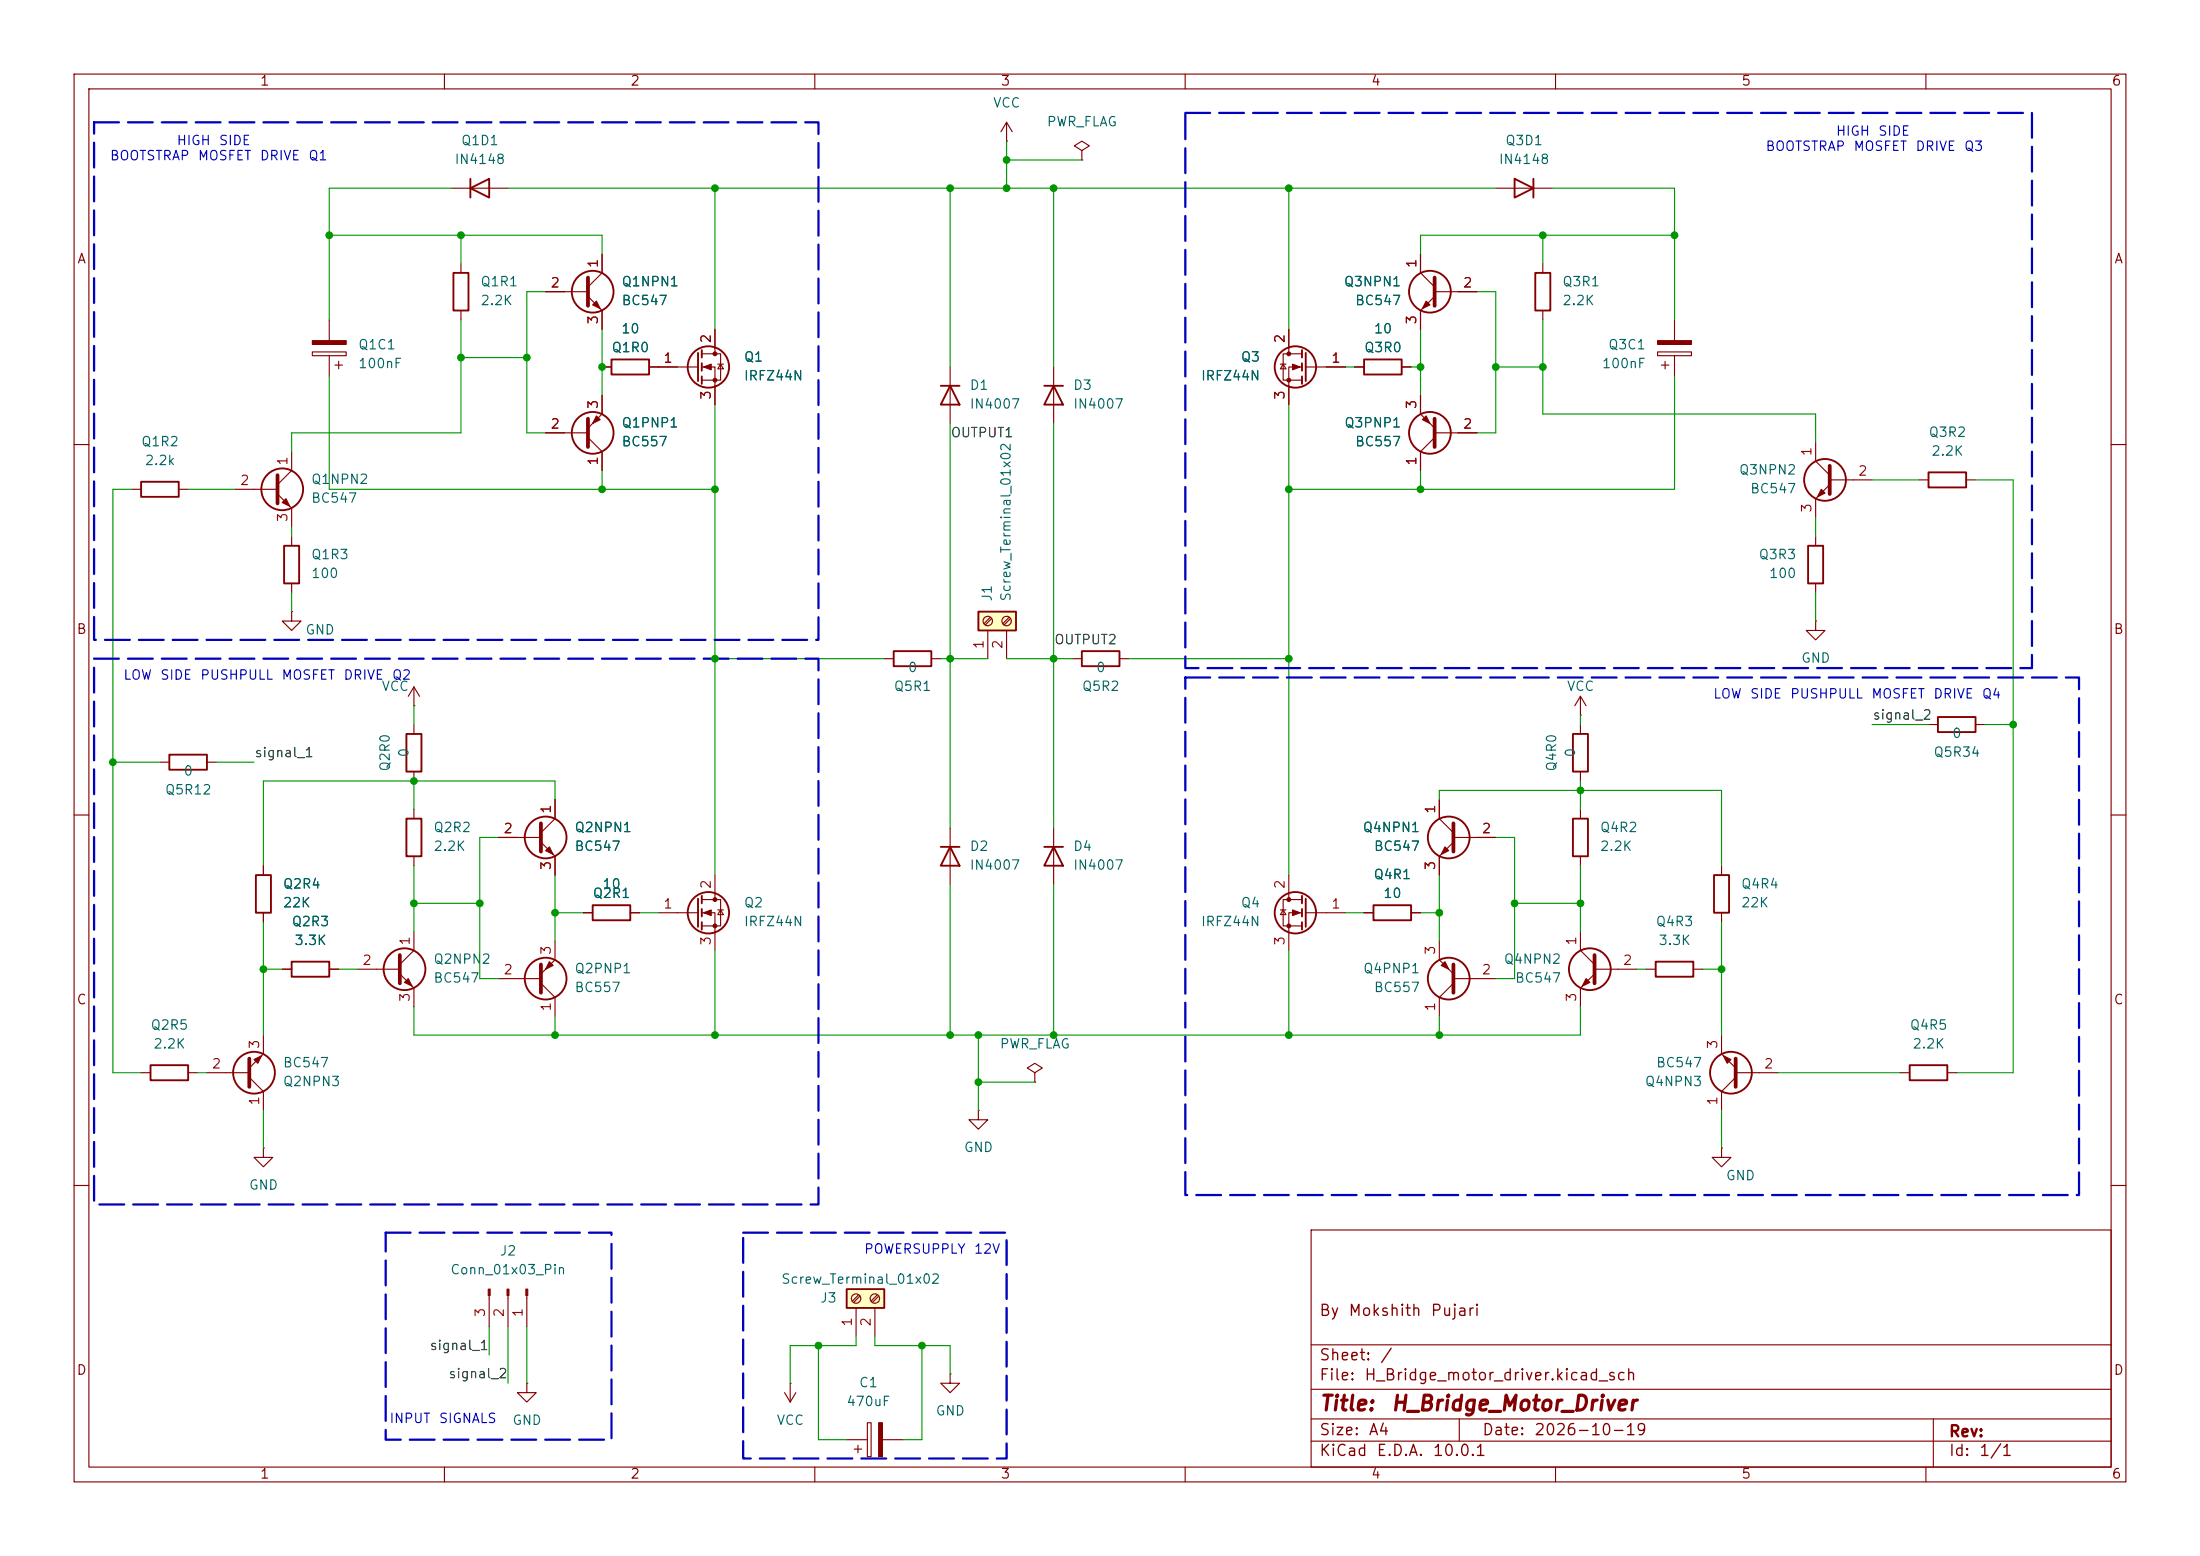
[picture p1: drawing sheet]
<svg xmlns="http://www.w3.org/2000/svg" width="297mm" height="210mm" viewBox="0 0 297 210" stroke-linecap="round" stroke-linejoin="round" font-family="sans-serif">
<g fill="none" stroke="#840000" stroke-width=".15">
<path d="M10 10h277v190h-277zM12 12h273v186h-273zM60 10v2M110 10v2M135.9 19.1h.1M135.9 16.5l.8 1.3M135.9 16.5l-.8 1.3M135.9 16.5v2.6M160 10v2M210 10v2M260 10v2M146 20.3l1.1-.6-1.1-.6-1 .6 1 .6v1.3"/>
<path d="M146 21.6h.1M191.8 34.3v2.5l1.9 1.9M193.7 39.4h5.7M201.9 25.4h7.6M172.8 49.1h.8M173.2 49.1l.4 .7h-.8zM174 44.5v3.3M175.8 47.8h-2.6v3.5h2.6M175.8 49.5h-1.8v5.1M176.3 49.5h5.3M191.8 53.3v2.6l1.9 1.9M193.7 40l-1.9 1.9v2.6"/>
<path d="M193.7 59.1l-1.9 1.9v2.5M193.7 58.4h5.7M245.1 59.7v2.5l1.9 1.9M10 60h2M17.8 66h1.2M24.1 66h1.3M245.1 72.4v1.3M245.1 78.7v1.3M247 64.8h5.7M247 65.4l-1.9 1.9v2.6M259.1 64.8h1.2M265.4 64.8h1.3"/>
<path d="M285 60h2M55.9 95.3h.1M55.9 92.7l-.8 1.3M55.9 92.7l.7 1.3M55.9 92.7v2.6M144.8 88.9h1.2M151.1 88.9h1.3M213.4 96.5h.1M213.4 94l.7 1.3M213.4 94l-.8 1.3M213.4 94v2.5M213.4 97.8v1.3"/>
<path d="M245.1 83.8v1.3h-1.3l1.3 1.3 1.3-1.3h-1.3M245.1 83.8h.1M260.3 97.8h1.3M266.7 97.8h1.3M10 110h2M96.5 118.1v3.3M142.2 111.8v7.6M174 118.1v3.3M194.3 108v2.5l1.9 1.9M196.2 113h5.7M196.2 113.7l-1.9 1.9v2.5M213.4 104.1v1.3"/>
<path d="M213.4 109.2v1.3M213.4 115.6v1.2M285 110h2M88.9 123.2h5.3M94.7 121.4h2.6v3.6h-2.6M94.7 123.2h1.8v5.1M96.9 122.8h.8M97.3 122.8l.4 .6h-.8zM172.8 122.8h.8M173.2 122.8l.4 .6h-.8zM175.8 121.4h-2.6v3.6h2.6M175.8 123.2h-1.8v5.1"/>
<path d="M176.3 123.2h5.3M194.3 127v2.5l1.9 1.9M196.2 132.7l-1.9 1.9v2.6M196.2 132.1h5.7M213.4 125.7v2.6l1.9 1.9M215.3 131.4l-1.9 2v2.5M215.3 130.8h5.7M222.2 130.8h1.3M228.6 130.8h1.3M232.4 139.7v2.5l1.9 1.9M132.1 149.9v1.2h1.2l-1.2 1.3-1.3-1.3h1.3M132.1 149.9h.1"/>
<path d="M139.7 144.8l1-.7-1-.6-1 .6 1 .7v1.3M139.7 146.1h.1M234.3 144.8h5.7M234.3 145.4l-1.9 1.9v2.6M256.5 144.8h1.3M262.9 144.8h1.3M10 160h2M177 166h108v32h-108zM285 160h2M60 198v2M71.1 186.7v1.3h1.3l-1.3 1.2-1.3-1.2h1.3M71.1 186.7h.1"/>
<path d="M105.9 188l.8 1.2M106.7 186.7h.1M106.7 186.7v2.5M107.4 188l-.7 1.2M110 198v2M114.3 194.3h2.8M115.3 195.6h1M115.8 195.1v1M117.1 192h.5v4.6h-.5zM119.1 194.3h2.8M160 198v2M177 194.5h108"/>
<path d="M177 191.5h108M177 187.5h108M177 181.5h108M197 191.5v3M210 198v2M260 198v2M261 191.5v6.5"/>
</g>
<path d="M193.7 37.5v3.8M193.7 56.5v3.8M247 62.9v3.8M196.2 111.1v3.8M196.2 130.2v3.8M215.3 128.9v3.8M234.3 142.9v3.8" fill="none" stroke="#840000" stroke-width=".51"/>
<g fill="none" stroke="#840000" stroke-width=".25">
<path d="M204.5 24.1l2.5 1.3-2.5 1.3zM207 24.1v2.6M175.8 47.2v1.1M175.8 49v1M175.8 50.8v1M176.3 47.6v3.8M19 65h5.1v2.1h-5.1zM244.1 73.7h2v5h-2zM260.3 63.8h5.1v2h-5.1zM146 87.9h5.1v2h-5.1zM212.3 99.1h2.1v5h-2.1zM261.6 96.8h5.1v2h-5.1z"/>
<path d="M141 114.3h2.5M142.2 114.3l1.3 2.5h-2.5zM212.3 110.5h2.1v5.1h-2.1zM94.2 121.3v3.8M94.7 120.9v1M94.7 122.7v1M94.7 124.5v1M175.8 120.9v1M175.8 122.7v1M175.8 124.5v1M176.3 121.3v3.8M223.5 129.8h5.1v2h-5.1z"/>
<path d="M257.8 143.8h5.1v2h-5.1z"/>
<circle cx="193" cy="39.4" r="2.82"/>
<circle cx="174.9" cy="49.5" r="2.79"/>
<circle cx="193" cy="58.4" r="2.82"/>
<circle cx="246.4" cy="64.8" r="2.82"/>
<circle cx="195.6" cy="113" r="2.82"/>
<circle cx="95.6" cy="123.2" r="2.79"/>
<circle cx="174.9" cy="123.2" r="2.79"/>
<circle cx="195.6" cy="132.1" r="2.82"/>
<circle cx="214.6" cy="130.8" r="2.82"/>
<circle cx="233.7" cy="144.8" r="2.82"/>
</g>
<g fill="#840000" stroke="#840000" stroke-width=".15">
<path d="M232.7 142.5l1 .5-.5 .5z"/>
<path d="M192.5 40.6l.5 .5-1 .6z"/>
<path d="M174.5 49.1l1 .4-1 .4z"/>
<path d="M95 123.2l1-.4v.8z"/>
<path d="M195.1 114.3l.5 .5-1 .5z"/>
<path d="M194.6 130.3l.5-.5 .5 1z"/>
<path d="M245.9 66l.5 .5-1 .6z"/>
<path d="M214.1 132.1l.5 .5-1 .5z"/>
<path d="M174.5 122.8l1 .4-1 .4z"/>
<path d="M192 56.6l.5-.5 .5 1.1z"/>
<path d="M118.6 192h.5v4.6h-.5z"/>
<circle cx="174" cy="47.8" r=".25"/>
<circle cx="174" cy="51.3" r=".25"/>
<circle cx="96.5" cy="121.4" r=".25"/>
<circle cx="96.5" cy="125" r=".25"/>
<circle cx="174" cy="121.4" r=".25"/>
<circle cx="174" cy="125" r=".25"/>
</g>
<path d="M132.1 82.6h5.1v2.5h-5.1z" fill="#ffffc2"/>
<path d="M207.3 36.8h2v5.1h-2zM184.1 48.5h5.1v2h-5.1zM38.4 73.7h2v5h-2zM54.9 99.1h2v5h-2zM132.1 82.6h5.1v2.5h-5.1zM54.9 110.5h2v5.1h-2zM185.4 122.2h5.1v2h-5.1z" fill="none" stroke="#840000" stroke-width=".25"/>
<g fill="none" stroke="#840000" stroke-width=".15">
<path d="M208.3 35.6v1.2M182.9 49.5h1.2M189.2 49.5h1.3M208.3 41.9v1.3M39.4 72.4v1.3M39.4 78.7v1.3M55.9 97.8v1.3M133.3 85.1v3.8M133.7 83.3l-.9 .9M133.9 83.5l-.9 .9M135.9 85.1v3.8M136.2 83.3l-.8 .9"/>
<path d="M136.4 83.5l-.8 .9M55.9 104.1v1.3M55.9 109.2v1.3M55.9 115.6v1.2M184.1 123.2h1.3M190.5 123.2h1.3M66 174.9v4.2M68.6 174.9v4.2M71.1 174.9v4.2M128.3 185.4v1.3h1.2l-1.2 1.3-1.3-1.3h1.3M128.3 185.4h.1"/>
<circle cx="133.3" cy="83.8" r=".63"/>
<circle cx="135.9" cy="83.8" r=".63"/>
</g>
<g fill="#840000" stroke="#840000" stroke-width=".15">
<path d="M71 174h.2v.9h-.2z"/>
<path d="M68.5 174h.2v.9h-.2z"/>
<path d="M65.9 174h.3v.9h-.3z"/>
</g>
<path d="M114.3 174h5.1v2.5h-5.1z" fill="#ffffc2"/>
<g fill="none" stroke="#840000" stroke-width=".25">
<path d="M61.2 36.8h2v5.1h-2zM63.5 25.4l2.5-1.3v2.6zM63.5 24.1v2.6M82.5 48.5h5.1v2h-5.1zM94.2 47.6v3.8M94.7 47.2v1.1M94.7 49v1M94.7 50.8v1M127 52.1h2.5M128.3 52.1l1.2 2.5h-2.5zM141 52.1h2.5M142.2 52.1l1.3 2.5h-2.5z"/>
<path d="M120.6 87.9h5.1v2h-5.1zM22.9 101.9h5v2h-5zM34.5 118.1h2.1v5.1h-2.1zM127 114.3h2.5M128.3 114.3l1.2 2.5h-2.5zM231.4 118.1h2v5.1h-2zM39.4 129.8h5v2h-5zM80 122.2h5.1v2h-5.1zM20.3 143.8h5.1v2h-5.1zM114.3 174h5.1v2.5h-5.1z"/>
<circle cx="80" cy="39.4" r="2.82"/>
<circle cx="80" cy="58.4" r="2.82"/>
<circle cx="95.6" cy="49.5" r="2.79"/>
<circle cx="38.1" cy="66" r="2.82"/>
<circle cx="73.7" cy="113" r="2.82"/>
<circle cx="54.6" cy="130.8" r="2.82"/>
<circle cx="73.7" cy="132.1" r="2.82"/>
<circle cx="34.3" cy="144.8" r="2.82"/>
</g>
<g fill="none" stroke="#840000" stroke-width=".15">
<path d="M61 25.4h7.6M62.2 35.6v1.2M73.7 39.4h5.7M81.3 34.3v2.5l-1.9 1.9M191.8 34.3v2.5M196.8 39.4h2.6M42.2 47.5h4.5v.5h-4.5zM44.4 43.2v2.8M44.4 48v2.8M45.2 49.3h1M45.7 48.8v1M62.2 41.9v1.3"/>
<path d="M73.7 58.4h5.7M79.4 59.1l1.9 1.9v2.5M79.4 40l1.9 1.9v2.6M81.3 53.3v2.6l-1.9 1.9M81.3 49.5h1.2M87.6 49.5h6.6M94.7 47.8h2.6v3.5h-2.6M94.7 49.5h1.8v5.1M96.5 44.5v3.3M96.9 49.1h.8M97.3 49.1l.4 .7h-.8zM128.3 49.5v7.7"/>
<path d="M142.2 49.5v7.7M174 44.5v2.5M174 52.1v2.5M179.1 49.5h2.5M182.9 49.5h1.2M189.2 49.5h1.3M191.8 41.9v2.6M191.8 53.3v2.6M196.8 58.4h2.6M223.8 47.5h4.5v.5h-4.5zM224.3 49.3h1M224.8 48.8v1"/>
<path d="M226.1 43.2v2.8M226.1 48v2.8M31.7 66h5.8M37.5 66.7l1.9 1.9v2.5M39.4 61v2.5l-1.9 1.9M191.8 61v2.5M39.4 82.6v1.2h1.2l-1.2 1.3-1.3-1.3h1.3M39.4 82.6h.1M119.4 88.9h1.2M125.7 88.9h1.3M21.6 102.9h1.3M27.9 102.9h1.3"/>
<path d="M35.6 116.8v1.3M67.3 113h5.7M73 113.7l1.9 1.9v2.5M74.9 108v2.5l-1.9 1.9M128.3 111.8v7.6M194.3 108v2.5M194.3 115.6v2.5M199.4 113h2.5M232.4 116.8v1.3M35.6 123.2v1.3M35.6 139.7v2.5l-1.9 1.9M38.1 130.8h1.3"/>
<path d="M44.4 130.8h1.3M48.3 130.8h5.7M54 131.4l1.9 2v2.5M55.9 125.7v2.6l-1.9 1.9M67.3 132.1h5.7M73 132.7l1.9 1.9v2.6M74.9 127v2.5l-1.9 1.9M78.7 123.2h1.3M85.1 123.2h1.3M184.1 123.2h1.3M190.5 123.2h1.3M232.4 123.2v1.3"/>
<path d="M19 144.8h1.3M25.4 144.8h1.3M27.9 144.8h5.8M33.7 145.4l1.9 1.9v2.6M35.6 154.9v1.3h-1.3l1.3 1.3 1.2-1.3h-1.2M35.6 154.9h.1M232.4 154.9v1.3h1.3l-1.3 1.3-1.3-1.3h1.3M232.4 154.9h.1M115.6 176.5v3.8M115.9 174.8l-.8 .8M116.1 174.9l-.9 .9M118.1 176.5v3.8"/>
<path d="M118.4 174.8l-.8 .8M118.6 174.9l-.8 .9"/>
<circle cx="115.6" cy="175.3" r=".63"/>
<circle cx="118.1" cy="175.3" r=".63"/>
</g>
<g fill="#840000" stroke="#840000" stroke-width=".15">
<path d="M223.8 46h4.5v.5h-4.5z"/>
<path d="M38.1 67.8l.5-.5 .5 1z"/>
<path d="M74.2 129.8l.5 .5-1 .5z"/>
<path d="M73.7 114.8l.5-.5 .5 1z"/>
<path d="M80.5 56.1l.5 .5-1 .6z"/>
<path d="M80 41.1l.5-.5 .5 1.1z"/>
<path d="M95 49.5l1-.4v.8z"/>
<path d="M42.2 46h4.5v.5h-4.5z"/>
<path d="M54.6 132.6l.5-.5 .5 1z"/>
<path d="M34.3 143l1-.5-.5 1z"/>
<circle cx="96.5" cy="47.8" r=".25"/>
<circle cx="96.5" cy="51.3" r=".25"/>
</g>
<path d="M79.4 37.5v3.8M79.4 56.5v3.8M37.5 64.1v3.8M73 111.1v3.8M54 128.9v3.8M73 130.2v3.8M33.7 142.9v3.8" fill="none" stroke="#840000" stroke-width=".51"/>
<g fill="none" stroke="#009600" stroke-width=".15">
<path d="M135.9 19.1v6.3M44.4 31.8h36.9v2.5M61 25.4h-16.6v17.8M62.2 31.8v3.8M68.6 25.4h133.3M73.7 39.4h-2.6v19h2.6M96.5 25.4v19.1M128.3 25.4v24.1M135.9 21.6h10.1M142.2 25.4v24.1M174 25.4v19.1M199.4 39.4h2.5v19h-2.5"/>
<path d="M208.3 31.8v3.8M209.5 25.4h16.6v17.8M226.1 31.8h-34.3v2.5M44.4 50.8v15.2h52.1M62.2 43.2v15.2h-22.8v2.6M62.2 48.3h8.9M81.3 44.5v8.8M96.5 54.6v63.5M128.3 57.2v54.6M142.2 57.2v54.6M174 54.6v63.5M181.6 49.5h1.3"/>
<path d="M190.5 49.5h1.3M191.8 44.5v8.8M201.9 49.5h6.4M208.3 43.2v12.7h36.8v3.8M226.1 50.8v15.2h-52.1M17.8 66h-2.6v78.8h3.8M25.4 66h6.3M39.4 71.1v1.3M81.3 63.5v2.5M191.8 63.5v2.5M245.1 69.9v2.5M252.7 64.8h6.4"/>
<path d="M266.7 64.8h5.1v80h-7.6M39.4 80v2.6M55.9 95.3v2.5M96.5 88.9h22.9M127 88.9h6.3M135.9 88.9h8.9M152.4 88.9h21.6M213.4 96.5v1.3M245.1 80v3.8M252.7 97.8h7.6M268 97.8h3.8M15.2 102.9h6.4"/>
<path d="M29.2 102.9h5.1M55.9 105.4v3.8M55.9 116.8v8.9M67.3 113h-2.5v19.1h2.5M74.9 108v-2.6h-39.3v11.4M74.9 118.1v8.9M128.3 119.4v20.3M142.2 119.4v20.3M194.3 108v-1.3h38.1v10.1M194.3 118.1v8.9M201.9 113h2.6v19.1h-2.6M213.4 105.4v3.8"/>
<path d="M213.4 116.8v8.9M35.6 130.8h2.5M35.6 124.5v15.2M45.7 130.8h2.6M55.9 135.9v3.8h157.5v-3.8M55.9 121.9h8.9M74.9 123.2h3.8M74.9 137.2v2.5M86.4 123.2h2.5M96.5 128.3v11.4M132.1 139.7v10.2M174 128.3v11.4"/>
<path d="M181.6 123.2h2.5M191.8 123.2h2.5M194.3 137.2v2.5M204.5 121.9h8.9M221 130.8h1.2M229.9 130.8h2.5M232.4 124.5v15.2M26.7 144.8h1.2M35.6 149.9v5M132.1 146.1h7.6M232.4 149.9v5M240 144.8h16.5"/>
<path d="M66 179.1v3.8M68.6 179.1v7.6M71.1 179.1v7.6M110.5 181.6v12.7h3.8M115.6 180.3v1.3h-8.9v5.1M118.1 180.3v1.3h10.2v3.8M124.5 181.6v12.7h-2.6"/>
</g>
<path d="M12.7 16.5h97.8v69.9h-97.8zM160 15.2h114.3v75h-114.3zM12.7 88.9h97.8v73.7h-97.8zM160 91.4h120.7v69.9h-120.7zM52.1 166.4h30.4v27.9h-30.4zM100.3 166.4h35.6v30.5h-35.6z" fill="none" stroke="#0000c2" stroke-width=".3" stroke-dasharray="3.4 1.2"/>
<g fill="#009600" stroke="#009600" stroke-width=".14">
<circle cx="213.4" cy="106.7" r=".46"/>
<circle cx="208.3" cy="31.8" r=".46"/>
<circle cx="271.8" cy="97.8" r=".46"/>
<circle cx="226.1" cy="31.8" r=".46"/>
<circle cx="191.8" cy="66" r=".46"/>
<circle cx="191.8" cy="49.5" r=".46"/>
<circle cx="201.9" cy="49.5" r=".46"/>
<circle cx="208.3" cy="49.5" r=".46"/>
<circle cx="142.2" cy="25.4" r=".46"/>
<circle cx="174" cy="25.4" r=".46"/>
<circle cx="135.9" cy="25.4" r=".46"/>
<circle cx="128.3" cy="25.4" r=".46"/>
<circle cx="174" cy="88.9" r=".46"/>
<circle cx="174" cy="66" r=".46"/>
<circle cx="135.9" cy="21.6" r=".46"/>
<circle cx="128.3" cy="88.9" r=".46"/>
<circle cx="142.2" cy="88.9" r=".46"/>
<circle cx="204.5" cy="121.9" r=".46"/>
<circle cx="213.4" cy="121.9" r=".46"/>
<circle cx="194.3" cy="123.2" r=".46"/>
<circle cx="232.4" cy="130.8" r=".46"/>
<circle cx="174" cy="139.7" r=".46"/>
<circle cx="194.3" cy="139.7" r=".46"/>
<circle cx="74.9" cy="139.7" r=".46"/>
<circle cx="110.5" cy="181.6" r=".46"/>
<circle cx="44.4" cy="31.8" r=".46"/>
<circle cx="62.2" cy="31.8" r=".46"/>
<circle cx="71.1" cy="48.3" r=".46"/>
<circle cx="64.8" cy="121.9" r=".46"/>
<circle cx="96.5" cy="139.7" r=".46"/>
<circle cx="55.9" cy="121.9" r=".46"/>
<circle cx="74.9" cy="123.2" r=".46"/>
<circle cx="55.9" cy="105.4" r=".46"/>
<circle cx="124.5" cy="181.6" r=".46"/>
<circle cx="142.2" cy="139.7" r=".46"/>
<circle cx="132.1" cy="139.7" r=".46"/>
<circle cx="132.1" cy="146.1" r=".46"/>
<circle cx="128.3" cy="139.7" r=".46"/>
<circle cx="96.5" cy="66" r=".46"/>
<circle cx="81.3" cy="66" r=".46"/>
<circle cx="81.3" cy="49.5" r=".46"/>
<circle cx="96.5" cy="25.4" r=".46"/>
<circle cx="62.2" cy="48.3" r=".46"/>
<circle cx="15.2" cy="102.9" r=".46"/>
<circle cx="35.6" cy="130.8" r=".46"/>
<circle cx="96.5" cy="88.9" r=".46"/>
</g>
<g font-size="2" fill="#840000">
<text x="178" y="190.9">Title:</text>
<text x="187.7" y="190.9">H_Bridge_Motor_Driver</text>
</g>
<g font-size="1.5" fill="#840000">
<text x="178" y="178">By</text>
<text x="181.9" y="178">Mokshith</text>
<text x="193" y="178">Pujari</text>
<text x="178" y="184">Sheet:</text>
<text x="186.2" y="184">/</text>
<text x="178" y="186.7">File:</text>
<text x="184.1" y="186.7">H_Bridge_motor_driver.kicad_sch</text>
<text x="178" y="196.9">KiCad</text>
<text x="178" y="194.1">Size:</text>
<text x="184.7" y="194.1">A4</text>
<text x="185.7" y="196.9">E.D.A.</text>
<text x="193.3" y="196.9">10.0.1</text>
<text x="200" y="194.1">Date:</text>
<text x="207" y="194.1">2026-10-19</text>
<text x="263" y="194.3">Rev:</text>
<text x="263" y="196.9">Id:</text>
<text x="267.1" y="196.9">1/1</text>
</g>
<g font-size="1.3" fill="#840000">
<text x="35" y="11.9">1</text>
<text x="85" y="11.9">2</text>
<text x="135" y="11.9">3</text>
<text x="185" y="11.9">4</text>
<text x="235" y="11.9">5</text>
<text x="285" y="11.9">6</text>
<text x="10.3" y="35.9">A</text>
<text x="285.3" y="35.9">A</text>
<text x="10.3" y="85.9">B</text>
<text x="285.3" y="85.9">B</text>
<text x="10.3" y="135.9">C</text>
<text x="285.3" y="135.9">C</text>
<text x="10.3" y="185.9">D</text>
<text x="285.3" y="185.9">D</text>
<text x="35" y="199.9">1</text>
<text x="85" y="199.9">2</text>
<text x="135" y="199.9">3</text>
<text x="185" y="199.9">4</text>
<text x="235" y="199.9">5</text>
<text x="285" y="199.9">6</text>
</g>
<g font-size="1.3" fill="#006464">
<text x="134" y="14.8">VCC</text>
<text x="141.2" y="17.4">PWR_FLAG</text>
<text x="61.3" y="22.5">IN4148</text>
<text x="62.2" y="19.9">Q1D1</text>
<text x="202.3" y="22.5">IN4148</text>
<text x="203.1" y="19.9">Q3D1</text>
<text x="64.8" y="39">Q1R1</text>
<text x="64.8" y="41.5">2.2K</text>
<text x="83.8" y="39">Q1NPN1</text>
<text x="83.8" y="41.5">BC547</text>
<text x="181.3" y="39">Q3NPN1</text>
<text x="182.8" y="41.5">BC547</text>
<text x="210.8" y="39">Q3R1</text>
<text x="210.8" y="41.5">2.2K</text>
<text x="48.3" y="47.5">Q1C1</text>
<text x="82.5" y="47.9">Q1R0</text>
<text x="83.8" y="45.3">10</text>
<text x="184.1" y="47.9">Q3R0</text>
<text x="185.4" y="45.3">10</text>
<text x="217" y="47.5">Q3C1</text>
<text x="48.3" y="50">100nF</text>
<text x="100.3" y="49.1">Q1</text>
<text x="100.3" y="51.7">IRFZ44N</text>
<text x="130.8" y="52.9">D1</text>
<text x="144.8" y="52.9">D3</text>
<text x="162" y="51.7">IRFZ44N</text>
<text x="167.4" y="49.1">Q3</text>
<text x="216.2" y="50">100nF</text>
<text x="83.8" y="58">Q1PNP1</text>
<text x="130.8" y="55.5">IN4007</text>
<text x="144.8" y="55.5">IN4007</text>
<text x="181.4" y="58">Q3PNP1</text>
<text x="260.3" y="59.3">Q3R2</text>
<text x="19" y="60.6">Q1R2</text>
<text x="19.5" y="63.1">2.2k</text>
<text x="41.9" y="65.6">Q1NPN2</text>
<text x="83.8" y="60.6">BC557</text>
<text x="182.8" y="60.6">BC557</text>
<text x="234.7" y="64.4">Q3NPN2</text>
<text x="260.6" y="61.8">2.2K</text>
<text x="41.9" y="68.2">BC547</text>
<text x="236.2" y="66.9">BC547</text>
<text x="41.9" y="75.8">Q1R3</text>
<text x="237.3" y="75.8">Q3R3</text>
<text x="41.9" y="78.3">100</text>
<text x="134.2" y="81.3" transform="rotate(-90 134.2 81.3)">J1</text>
<text x="136.8" y="81.3" transform="rotate(-90 136.8 81.3)">Screw_Terminal_01x02</text>
<text x="238.7" y="78.3">100</text>
<text x="41.1" y="86">GND</text>
<text x="243.1" y="89.8">GND</text>
<text x="51.4" y="93.6">VCC</text>
<text x="120.6" y="93.6">Q5R1</text>
<text x="122.5" y="91">0</text>
<text x="146" y="93.6">Q5R2</text>
<text x="147.9" y="91">0</text>
<text x="211.4" y="93.6">VCC</text>
<text x="263.5" y="99.9">0</text>
<text x="22.2" y="107.5">Q5R12</text>
<text x="24.7" y="105">0</text>
<text x="52.9" y="104.2" transform="rotate(-90 52.9 104.2)">Q2R0</text>
<text x="55.5" y="102.3" transform="rotate(-90 55.5 102.3)">0</text>
<text x="210.4" y="104.2" transform="rotate(-90 210.4 104.2)">Q4R0</text>
<text x="213" y="102.3" transform="rotate(-90 213 102.3)">0</text>
<text x="260.9" y="102.5">Q5R34</text>
<text x="58.4" y="112.6">Q2R2</text>
<text x="77.5" y="112.6">Q2NPN1</text>
<text x="183.9" y="112.6">Q4NPN1</text>
<text x="215.9" y="112.6">Q4R2</text>
<text x="58.4" y="115.2">2.2K</text>
<text x="77.5" y="115.2">BC547</text>
<text x="130.8" y="115.2">D2</text>
<text x="130.8" y="117.7">IN4007</text>
<text x="144.8" y="115.2">D4</text>
<text x="144.8" y="117.7">IN4007</text>
<text x="185.3" y="119">Q4R1</text>
<text x="185.4" y="115.2">BC547</text>
<text x="215.9" y="115.2">2.2K</text>
<text x="38.1" y="120.2">Q2R4</text>
<text x="38.1" y="122.8">22K</text>
<text x="39.3" y="125.3">Q2R3</text>
<text x="79.9" y="121.5">Q2R1</text>
<text x="81.2" y="120.2">10</text>
<text x="100.3" y="122.8">Q2</text>
<text x="100.3" y="125.3">IRFZ44N</text>
<text x="162" y="125.3">IRFZ44N</text>
<text x="167.4" y="122.8">Q4</text>
<text x="186.6" y="121.5">10</text>
<text x="223.4" y="125.3">Q4R3</text>
<text x="235" y="120.2">Q4R4</text>
<text x="235" y="122.8">22K</text>
<text x="39.7" y="127.9">3.3K</text>
<text x="58.4" y="130.4">Q2NPN2</text>
<text x="77.5" y="131.7">Q2PNP1</text>
<text x="183.9" y="131.7">Q4PNP1</text>
<text x="202.9" y="130.4">Q4NPN2</text>
<text x="223.8" y="127.9">3.3K</text>
<text x="58.4" y="132.9">BC547</text>
<text x="77.5" y="134.2">BC557</text>
<text x="185.4" y="134.2">BC557</text>
<text x="204.4" y="132.9">BC547</text>
<text x="20.2" y="139.3">Q2R5</text>
<text x="20.6" y="141.8">2.2K</text>
<text x="134.9" y="141.8">PWR_FLAG</text>
<text x="257.7" y="139.3">Q4R5</text>
<text x="258.1" y="141.8">2.2K</text>
<text x="38.1" y="146.9">Q2NPN3</text>
<text x="38.1" y="144.4">BC547</text>
<text x="222" y="146.9">Q4NPN3</text>
<text x="223.5" y="144.4">BC547</text>
<text x="130" y="155.8">GND</text>
<text x="33.5" y="160.9">GND</text>
<text x="232.9" y="159.6">GND</text>
<text x="60.7" y="172.3">Conn_01x03_Pin</text>
<text x="67.4" y="169.8">J2</text>
<text x="105.4" y="173.6">Screw_Terminal_01x02</text>
<text x="110.6" y="176.1">J3</text>
<text x="114.2" y="190.1">470uF</text>
<text x="115.9" y="187.6">C1</text>
<text x="126.2" y="191.4">GND</text>
<text x="69.1" y="192.6">GND</text>
<text x="104.8" y="192.6">VCC</text>
</g>
<g font-size="1.3" fill="#0000c2">
<text x="14.7" y="22">BOOTSTRAP</text>
<text x="23.8" y="19.9">HIGH</text>
<text x="26.6" y="22">MOSFET</text>
<text x="29.5" y="19.9">SIDE</text>
<text x="35" y="22">DRIVE</text>
<text x="41.5" y="22">Q1</text>
<text x="238.3" y="20.7">BOOTSTRAP</text>
<text x="247.8" y="18.6">HIGH</text>
<text x="250.1" y="20.7">MOSFET</text>
<text x="253.5" y="18.6">SIDE</text>
<text x="258.5" y="20.7">DRIVE</text>
<text x="265.1" y="20.7">Q3</text>
<text x="16.6" y="92.1">LOW</text>
<text x="21.5" y="92.1">SIDE</text>
<text x="26.9" y="92.1">PUSHPULL</text>
<text x="37.9" y="92.1">MOSFET</text>
<text x="46.3" y="92.1">DRIVE</text>
<text x="52.8" y="92.1">Q2</text>
<text x="231.2" y="94.6">LOW</text>
<text x="236.2" y="94.6">SIDE</text>
<text x="241.6" y="94.6">PUSHPULL</text>
<text x="252.5" y="94.6">MOSFET</text>
<text x="260.9" y="94.6">DRIVE</text>
<text x="267.5" y="94.6">Q4</text>
<text x="116.6" y="169.5">POWERSUPPLY</text>
<text x="131.4" y="169.5">12V</text>
<text x="52.5" y="192.4">INPUT</text>
<text x="59.2" y="192.4">SIGNALS</text>
</g>
<g font-size="1.3" fill="#a90000">
<text x="74.2" y="39.1">2</text>
<text x="81" y="36.3" transform="rotate(-90 81 36.3)">1</text>
<text x="191.5" y="36.3" transform="rotate(-90 191.5 36.3)">1</text>
<text x="197.4" y="39.1">2</text>
<text x="81" y="43.9" transform="rotate(-90 81 43.9)">3</text>
<text x="96.3" y="46.4" transform="rotate(-90 96.3 46.4)">2</text>
<text x="173.7" y="46.4" transform="rotate(-90 173.7 46.4)">2</text>
<text x="191.5" y="43.9" transform="rotate(-90 191.5 43.9)">3</text>
<text x="89.5" y="49.3">1</text>
<text x="179.6" y="49.3">1</text>
<text x="74.2" y="58.2">2</text>
<text x="81" y="55.3" transform="rotate(-90 81 55.3)">3</text>
<text x="96.3" y="54" transform="rotate(-90 96.3 54)">3</text>
<text x="173.7" y="54" transform="rotate(-90 173.7 54)">3</text>
<text x="191.5" y="55.3" transform="rotate(-90 191.5 55.3)">3</text>
<text x="197.4" y="58.2">2</text>
<text x="32.3" y="65.8">2</text>
<text x="39.1" y="62.9" transform="rotate(-90 39.1 62.9)">1</text>
<text x="81" y="62.9" transform="rotate(-90 81 62.9)">1</text>
<text x="191.5" y="62.9" transform="rotate(-90 191.5 62.9)">1</text>
<text x="244.9" y="61.7" transform="rotate(-90 244.9 61.7)">1</text>
<text x="250.8" y="64.5">2</text>
<text x="39.1" y="70.6" transform="rotate(-90 39.1 70.6)">3</text>
<text x="244.9" y="69.3" transform="rotate(-90 244.9 69.3)">3</text>
<text x="133.1" y="87.7" transform="rotate(-90 133.1 87.7)">1</text>
<text x="135.6" y="87.7" transform="rotate(-90 135.6 87.7)">2</text>
<text x="67.9" y="112.8">2</text>
<text x="74.7" y="109.9" transform="rotate(-90 74.7 109.9)">1</text>
<text x="194.1" y="109.9" transform="rotate(-90 194.1 109.9)">1</text>
<text x="200" y="112.8">2</text>
<text x="74.7" y="117.5" transform="rotate(-90 74.7 117.5)">3</text>
<text x="194.1" y="117.5" transform="rotate(-90 194.1 117.5)">3</text>
<text x="89.5" y="122.9">1</text>
<text x="96.3" y="120.1" transform="rotate(-90 96.3 120.1)">2</text>
<text x="173.7" y="120.1" transform="rotate(-90 173.7 120.1)">2</text>
<text x="179.6" y="122.9">1</text>
<text x="48.8" y="130.6">2</text>
<text x="55.6" y="127.7" transform="rotate(-90 55.6 127.7)">1</text>
<text x="67.9" y="131.8">2</text>
<text x="74.7" y="129" transform="rotate(-90 74.7 129)">3</text>
<text x="96.3" y="127.7" transform="rotate(-90 96.3 127.7)">3</text>
<text x="173.7" y="127.7" transform="rotate(-90 173.7 127.7)">3</text>
<text x="194.1" y="129" transform="rotate(-90 194.1 129)">3</text>
<text x="200" y="131.8">2</text>
<text x="213.1" y="127.7" transform="rotate(-90 213.1 127.7)">1</text>
<text x="219" y="130.6">2</text>
<text x="55.6" y="135.3" transform="rotate(-90 55.6 135.3)">3</text>
<text x="74.7" y="136.6" transform="rotate(-90 74.7 136.6)">1</text>
<text x="194.1" y="136.6" transform="rotate(-90 194.1 136.6)">1</text>
<text x="213.1" y="135.3" transform="rotate(-90 213.1 135.3)">3</text>
<text x="35.3" y="141.7" transform="rotate(-90 35.3 141.7)">3</text>
<text x="232.2" y="141.7" transform="rotate(-90 232.2 141.7)">3</text>
<text x="28.5" y="144.5">2</text>
<text x="35.3" y="149.3" transform="rotate(-90 35.3 149.3)">1</text>
<text x="232.2" y="149.3" transform="rotate(-90 232.2 149.3)">1</text>
<text x="238.1" y="144.5">2</text>
<text x="65.8" y="177.9" transform="rotate(-90 65.8 177.9)">3</text>
<text x="68.3" y="177.9" transform="rotate(-90 68.3 177.9)">2</text>
<text x="70.9" y="177.9" transform="rotate(-90 70.9 177.9)">1</text>
<text x="115.3" y="179.1" transform="rotate(-90 115.3 179.1)">1</text>
<text x="117.9" y="179.1" transform="rotate(-90 117.9 179.1)">2</text>
</g>
<g font-size="1.3" fill="#0f0f0f">
<text x="128.3" y="59.3">OUTPUT1</text>
<text x="142.2" y="87.3">OUTPUT2</text>
<text x="252.7" y="97.4">signal_2</text>
<text x="34.3" y="102.5">signal_1</text>
<text x="57.9" y="182.5">signal_1</text>
<text x="60.5" y="186.3">signal_2</text>
</g>
</svg>
